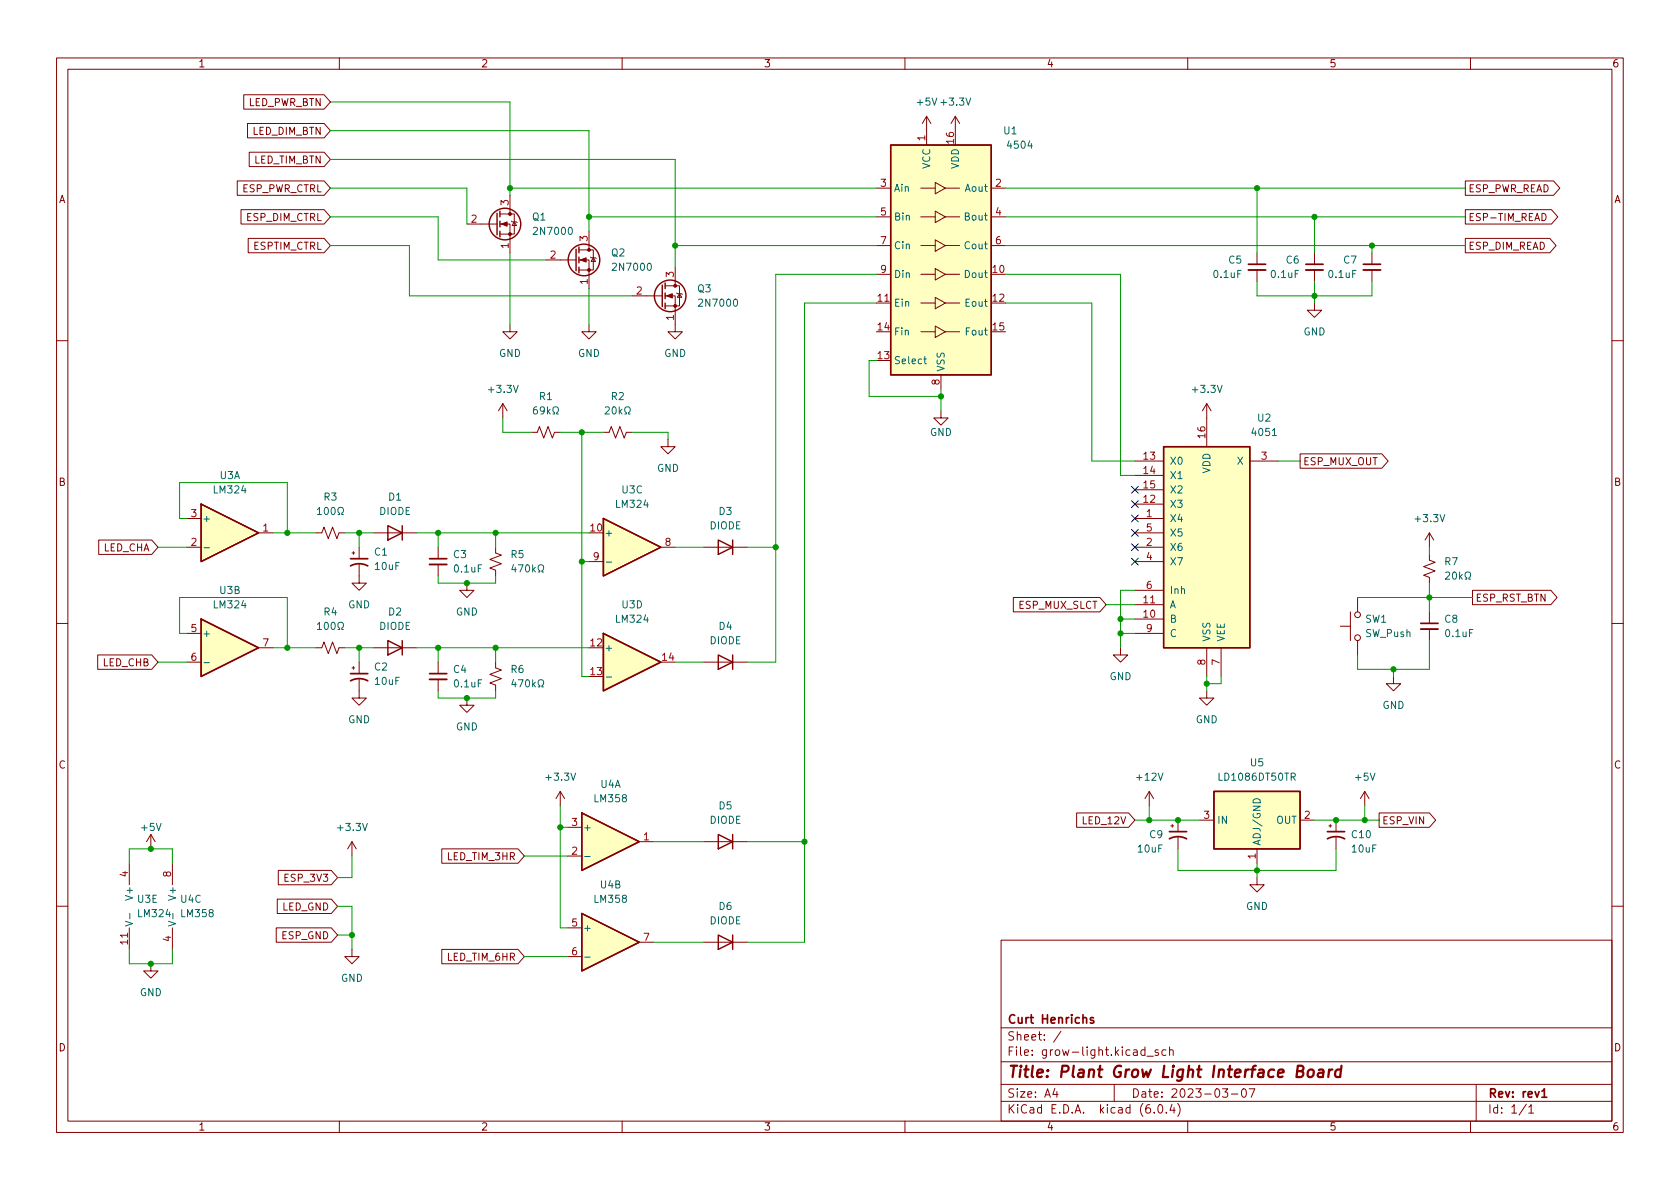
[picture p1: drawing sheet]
<svg xmlns="http://www.w3.org/2000/svg" width="297mm" height="210mm" viewBox="0 0 297 210" stroke-linecap="round" stroke-linejoin="round" font-family="sans-serif">
<g fill="none" stroke="#840000" stroke-width=".18">
<path d="M10 10.2h277v190.1h-277zM12 12.2h273v186.1h-273zM43.1 16.8h14.2l1.1 1.2-1.1 1.3h-14.2zM60 10.2v2M110 10.2v2M160 10.2v2M210 10.2v2M260 10.2v2M41.9 32h15.4l1.1 1.3-1.1 1.2h-15.4zM42.6 37.1h14.7l1.1 1.2-1.1 1.3h-14.7zM43.8 21.8h13.5l1.1 1.3-1.1 1.3h-13.5zM44.1 26.9h13.2l1.1 1.3-1.1 1.3h-13.2z"/>
<path d="M82.5 39.6h5.4M88.4 39.6h1.8v5.1M88.4 37.8h2.5v3.6h-2.5M90.2 34.5v3.3M90.4 39.1l.2 .1h.7l.1 .2M90.9 39.2l.4 .7h-.7zM154.9 38.3h2.6M154.9 33.3h2.6M162.8 38.3h2.6M162.8 33.3h2.6M163.8 20.6v5M163.8 20.6l-.7 1.2"/>
<path d="M163.8 20.6l.8 1.2M165.4 37.3l1.7 1-1.7 1.1zM165.4 32.3l1.7 1-1.7 1zM167.1 38.3h2.6M167.1 33.3h2.6M168.9 20.6l-.8 1.2M168.9 20.6v2.5M168.9 20.6l.8 1.2M175.3 38.3h2.5M175.3 33.3h2.5M259.1 37.1h15.2l1.1 1.2-1.1 1.3h-15.2zM259.1 32h15.6l1.1 1.3-1.1 1.2h-15.6z"/>
<path d="M272.6 37.7a.64 .64 0 0 1 .8 .7 .64 .64 0 0 1-.8 .6zM43.9 42.2h13.4l1.1 1.2-1.1 1.3h-13.4zM90.2 57.4v1.3h1.2l-1.2 1.2-1.3-1.2h1.3M96.5 46h5.4M102.4 46h1.7v5M102.4 44.2h2.5v3.5h-2.5M104.1 57.4v1.3h1.3l-1.3 1.2-1.2-1.2h1.2M104.1 40.9v3.3M104.4 45.5l.1 .1h.8l.1 .1M104.9 45.6l.4 .6h-.8zM111.8 52.3h5.3M117.6 52.3h1.8v6.4h1.2l-1.2 1.2-1.3-1.2h1.3"/>
<path d="M117.6 50.5h2.5v3.6h-2.5M119.4 47.2v3.3M119.6 51.8l.2 .1h.7l.1 .2M120.1 51.9l.4 .7h-.7zM154.9 53.6h2.6M154.9 48.5h2.6M154.9 43.4h2.6M162.8 58.7h2.6M162.8 53.6h2.6M162.8 48.5h2.6M162.8 43.4h2.6M165.4 57.7l1.7 1-1.7 1z"/>
<path d="M165.4 52.6l1.7 1-1.7 1zM165.4 47.5l1.7 1-1.7 1zM165.4 42.4l1.7 1-1.7 1zM167.1 58.7h2.6M167.1 53.6h2.6M167.1 48.5h2.6M167.1 43.4h2.6M175.3 43.4h2.5M222.2 44.7v2M222.2 47.7v2.1M232.4 53.6v1.3h1.3l-1.3 1.2-1.3-1.2h1.3M232.4 44.7v2"/>
<path d="M232.4 47.7v2.1M242.6 44.7v2M242.6 47.7v2.1M259.1 42.2h14.9l1.1 1.2-1.1 1.3h-14.9zM10 60.2h2M88.9 71.4l-.8 1.2M88.9 71.4v2.5M88.9 71.4l.8 1.2M94 76.4h1l.4-1 .7 2.1 .8-2.1 .8 2.1 .3-1.1h1.1M106.7 76.4h1l.4-1 .7 2.1 .8-2.1 .8 2.1 .3-1.1h1.1M118.1 77.7v1.3h1.3l-1.3 1.3-1.3-1.3h1.3M166.4 72.6v1.3h1.2l-1.2 1.3-1.3-1.3h1.3"/>
<path d="M166.4 66.3v2.5M213.4 71.4l-.8 1.2M213.4 71.4v7.6M213.4 71.4l.7 1.2M285 60.2h2M17.5 95.5h9.3l1.1 1.3-1.1 1.2h-9.3zM33 96.8h2.6M33 91.7h2.6M45.7 94.2h2.6M55.9 94.2h1l.4-1 .7 2 .8-2 .8 2 .3-1h1.1M62.2 97.8h.5M62.5 97.5v.5"/>
<path d="M63.5 99.8v3.3h1.3l-1.3 1.3-1.3-1.3h1.3M63.5 96.8v2M66 94.2h7.7M77.5 96.8v2M77.5 99.8v2M87.6 96.8v1l1 .4-2 .7 2 .8-2 .8 1 .3v1M104.1 99.3h2.6M116.8 96.8h2.6M124.5 96.8h7.6M200.7 96.8h5M200.7 94.2h5M200.7 91.7h5"/>
<path d="M200.7 99.3h5M200.7 89.1h5M200.7 81.5h5M200.7 84.1h5M200.7 86.6h5M221 81.5h5.1M229.9 80.3h14.4l1.1 1.2-1.1 1.3h-14.4zM252.7 98v1.1l1 .3-2 .8 2 .8-2 .7 1 .4v1M252.7 94.2l-.7 1.3M252.7 94.2v2.6M252.7 94.2l.8 1.3M10 110.2h2"/>
<path d="M17.3 115.8h9.5l1.1 1.3-1.1 1.3h-9.5zM33 112h2.6M33 117.1h2.6M45.7 114.5h2.6M55.9 114.5h1l.4-1 .7 2.1 .8-2.1 .8 2.1 .3-1.1h1.1M62.2 118.1h.5M62.5 117.9v.5M63.5 117.1v2M66 114.5h7.7M77.5 117.1v2M82.5 103.1v1.3h1.3l-1.3 1.3-1.2-1.3h1.2M87.6 117.1v1l1 .4-2 .7 2 .8-2 .8 1 .4v1"/>
<path d="M124.5 117.1h7.6M179.2 105.7h15.3l1.1 1.2-1.1 1.3h-15.3zM198.1 114.5v1.3h1.3l-1.3 1.3-1.3-1.3h1.3M200.7 112h5M200.7 109.5h5M200.7 106.9h5M200.7 104.4h5M213.4 114.5v5.1M215.9 114.5v5.1M237 110.7h1.8M238.8 108.2v5.1M240 105.7v2.5"/>
<path d="M240 113.3v2.5M246.4 119.6v1.3h1.2l-1.2 1.3-1.3-1.3h1.3M252.7 108.2v2M252.7 111.2v2.1M260.3 104.4h13.9l1.1 1.3-1.1 1.2h-13.9zM285 110.2h2M63.5 120.1v3.3h1.3l-1.3 1.3-1.3-1.3h1.3M77.5 120.1v2.1M82.5 123.4v1.3h1.3l-1.3 1.3-1.2-1.3h1.2M99.1 139.9l-.8 1.3M99.1 139.9v2.6M99.1 139.9l.7 1.3"/>
<path d="M203.2 139.9l-.8 1.3M203.2 139.9v2.6M203.2 139.9l.8 1.3M213.4 122.2v1.2h1.2l-1.2 1.3-1.3-1.3h1.3M241.3 139.9l-.8 1.3M241.3 139.9v2.6M241.3 139.9l.8 1.3M22.9 152.6v3.9M26.7 147.6l-.8 1.2M26.7 147.6v2.5M26.7 147.6l.7 1.2M30.5 152.6v3.9"/>
<path d="M49 159h9.6l1.1 1.3-1.1 1.2h-9.6zM49.2 153.9h9.4l1.1 1.3-1.1 1.3h-9.4zM62.2 148.8l-.7 1.3M62.2 148.8v2.6M62.2 148.8l.8 1.3M78.1 150.1h13.5l1.1 1.3-1.1 1.2h-13.5zM100.3 151.4h2.6M100.3 146.3h2.6M113 148.8h2.6M124.5 148.8h7.6M190.4 143.8h9.1l1.2 1.2-1.2 1.3h-9.1zM207 146h.5"/>
<path d="M207.3 145.8v.5M208.3 145v2.1M208.3 148.1v2M212.1 145h2.5M222.2 155.2v1.3h1.3l-1.3 1.2-1.2-1.2h1.2M222.2 150.1v2.5M229.9 145h2.5M234.9 146h.6M235.2 145.8v.5M236.2 145v2.1M236.2 148.1v2M243.8 143.8h8.9l1.1 1.2-1.1 1.3h-8.9z"/>
<path d="M10 160.2h2M22.9 164.1v3.8M26.7 170.4v1.3h1.2l-1.2 1.3-1.3-1.3h1.3M30.5 164.1v3.8M48.8 164.1h9.8l1.1 1.2-1.1 1.3h-9.8zM62.2 167.9v1.3h1.3l-1.3 1.2-1.2-1.2h1.2M78.1 167.9h13.5l1.1 1.3-1.1 1.2h-13.5zM100.3 164.1h2.6M100.3 169.2h2.6M113 166.6h2.6M124.5 166.6h7.6M177 166.3h108v32h-108z"/>
<path d="M285 160.2h2M60 198.3v2M110 198.3v2M160 198.3v2M177 194.8h108M177 191.8h108M177 187.8h108M177 181.8h108M186.5 192.5l-.4 1h1M186.9 193v1M187.6 182.4l-1.3 1.9M197 191.8v3"/>
<path d="M202.4 185.7l-.4-.1-.3 .3v.4l.2 .3h.5M202.4 185.1v1.5M202.8 186.8h1.1M204.1 196.7v.1M204.8 185.7l-.4-.1-.2 .2 .1 .3 .5 .1v.4h-.6M204.9 195.4l.2-.1a.81 .81 0 0 1 .6 .7 .81 .81 0 0 1-.3 .8h-.2a.81 .81 0 0 1-.6-.6 .81 .81 0 0 1 .3-.8zM206.1 185.7l-.4-.1-.3 .3v.4l.2 .3h.5M206.2 196.7v.1M206.8 185.8l.2-.2 .4 .1v.9M206.8 185.1v1.5M207.2 195.3l-.3 1h.9M207.6 195.8v1"/>
<path d="M208.2 195.1a1.72 1.72 0 0 1 0 2.3M210 198.3v2M216.1 192.5h1l-.5 .6 .4 .1v.7l-.2 .1h-.4l-.3-.1M217.7 193.5h1.2M219.7 192.6l.2-.1a.81 .81 0 0 1 .5 .7 .81 .81 0 0 1-.3 .8h-.1a.81 .81 0 0 1-.6-.6 .81 .81 0 0 1 .3-.8zM220.9 192.5h1l-.7 1.5M260 198.3v2M261 191.8v6.5M269.9 195.3l-1.3 1.9M270.3 195.8l.4-.5v1.5M270.3 196.8h.9"/>
<circle cx="240" cy="112.8" r=".51"/>
<circle cx="240" cy="108.7" r=".51"/>
</g>
<g fill="none" stroke="#840000" stroke-width=".3">
<path d="M220.7 46.7h3.1M230.9 46.7h3M241 46.7h3.1M62 98.8h3M75.9 98.8h3.1M62 119.1h3M62 100.1a3.2 3.2 0 0 1 3 0M75.9 119.1h3.1M251.2 110.2h3.1M62 120.4a3.2 3.2 0 0 1 3 0M206.8 147.1h3M206.8 148.3a3.2 3.2 0 0 1 3 0"/>
<path d="M234.7 147.1h3M234.7 148.3a3.2 3.2 0 0 1 3 0M193.3 180l-.3-.1-.2 .2v.3l.5 .1v.4h-.5M272.6 193l.5-.5v1.5M272.6 194h.9"/>
</g>
<path d="M229.4 189.4l.8-.1a.46 .46 0 0 0 .3-.4 .46 .46 0 0 0-.4-.4h-.6l-.3 2h.8a.53 .53 0 0 0 .4-.5 .53 .53 0 0 0-.4-.6M231.4 189.3a.52 .52 0 0 1 .5-.2 .52 .52 0 0 1 .4 .4l-.1 .6a.55 .55 0 0 1-.5 .4 .55 .55 0 0 1-.5-.4zM233.2 189.2l.2-.1 .6 .1-.1 1.3M234 189.6l-.7 .1a.4 .4 0 0 0-.3 .3 .4 .4 0 0 0 .2 .5l.7-.1M235 189.1l-.2 1.4M235.6 189.1l-.4 .1-.2 .3M237.1 189.2a.66 .66 0 0 0-1 .3l-.1 .6 .2 .3 .2 .1 .6-.1M237.2 188.5l-.3 2" fill="none" stroke="#840000" stroke-width=".4"/>
<g fill="none" stroke="#840000" stroke-width=".25">
<path d="M87.9 37.7v3.8M88.4 37.3v1M88.4 39.1v1M157.5 25.6h17.8v40.7h-17.8zM88.4 40.9v1M101.9 44.1v3.8M102.4 43.7v1M102.4 45.5v1M102.4 47.2v1.1M117.1 50.4v3.8M117.6 50v1M117.6 51.8v1"/>
<path d="M117.6 53.6v1M205.7 79h15.3v35.5h-15.3zM35.6 89.1l10.1 5.1-10.1 5.1zM68.6 93l2.5 1.2-2.5 1.3zM71.1 93v2.5M106.7 91.7l10.1 5.1-10.1 5zM127 95.5l2.5 1.3-2.5 1.2zM129.5 95.5v2.5M35.6 109.5l10.1 5-10.1 5.1zM68.6 113.3l2.5 1.2-2.5 1.3zM71.1 113.3v2.5M106.7 112l10.1 5.1-10.1 5.1z"/>
<path d="M127 115.8l2.5 1.3-2.5 1.3zM129.5 115.8v2.6M214.6 139.9h15.3v10.2h-15.3zM102.9 143.8l10.1 5-10.1 5.1zM127 147.6l2.5 1.2-2.5 1.3zM129.5 147.6v2.5M102.9 161.5l10.1 5.1-10.1 5.1zM127 165.3l2.5 1.3-2.5 1.3zM129.5 165.3v2.6"/>
<circle cx="89.3" cy="39.6" r="2.79"/>
<circle cx="103.3" cy="46" r="2.79"/>
<circle cx="118.5" cy="52.3" r="2.79"/>
</g>
<g fill="none" stroke="#006464" stroke-width=".18">
<path d="M94.9 71.9l-.3 .1a.85 .85 0 0 0 0 1.2l.4-.1v-.4l-.2-.3-.4 .1-.1 .2M96.2 72.5l-.2 .2h-.4l-.1-.2 .1-.5 .4-.1 .2 .2a.84 .84 0 0 1-.3 1.1h-.3M96.8 71.9v1.3M96.9 72.7l.4 .5M97.3 72.4l-.5 .4M97.8 73.2h.3v-.2a.54 .54 0 0 1-.3-.8 .54 .54 0 0 1 .7-.2 .58 .58 0 0 1-.1 1v.2h.3M107 72.1l.5-.2 .2 .4-.7 .9h.7M108.3 72.1l.2-.2a.68 .68 0 0 1 .5 .7 .68 .68 0 0 1-.5 .6l-.2-.1-.1-.4zM109.5 71.9v1.3M109.6 72.7l.4 .5M110 72.4l-.5 .4M110.5 73.2h.3v-.2a.54 .54 0 0 1-.3-.8 .54 .54 0 0 1 .7-.2 .58 .58 0 0 1-.1 1v.2h.3"/>
<path d="M163.3 63.5h.5M163.5 63.1v1l.3 .2M36.1 96.9h.9M56.1 90.1l.4-.4v1.3M56.1 91h.7M57.5 89.8l.1-.1a.68 .68 0 0 1 .5 .7 .68 .68 0 0 1-.5 .6l-.1-.1-.2-.4zM58.7 89.8l.1-.1a.68 .68 0 0 1 .5 .7 .68 .68 0 0 1-.5 .6l-.1-.1-.2-.4zM59.8 91h.3v-.2a.54 .54 0 0 1-.3-.8 .54 .54 0 0 1 .7-.2 .58 .58 0 0 1-.1 1v.2h.3M90.8 99.8l-.3 .9h.8M91.6 99.9h.9l-.6 1.3M94.2 99.9v1.3M107.2 99.4h1"/>
<path d="M36.1 117.2h.9M56.1 110.4l.4-.4v1.3M56.1 111.3h.7M57.5 110.2l.1-.2a.68 .68 0 0 1 .5 .7 .68 .68 0 0 1-.5 .6l-.1-.1-.2-.4zM58.7 110.2l.1-.2a.68 .68 0 0 1 .5 .7 .68 .68 0 0 1-.5 .6l-.1-.1-.2-.4zM59.8 111.3h.3v-.2a.54 .54 0 0 1-.3-.8 .54 .54 0 0 1 .7-.2 .58 .58 0 0 1-.1 1v.2h.3M91.1 100.3v.9M93 100l.2-.1a.68 .68 0 0 1 .5 .6 .68 .68 0 0 1-.5 .7l-.2-.2-.1-.3zM94.3 100.7l.4 .5M94.7 100.3l-.5 .5M95.1 101.2h.4v-.3a.54 .54 0 0 1-.3-.7 .54 .54 0 0 1 .7-.3 .58 .58 0 0 1-.1 1v.3h.3M107.2 119.7h1"/>
<path d="M255.6 101.3l.5-.1 .2 .3-.8 .9h.8M256.9 101.3l.2-.1a.68 .68 0 0 1 .4 .6 .68 .68 0 0 1-.4 .6l-.2-.1-.1-.4zM258.1 101.2v1.2M258.2 101.9l.4 .5M258.6 101.6l-.5 .5M259 102.4h.3v-.2a.54 .54 0 0 1-.2-.8 .54 .54 0 0 1 .7-.2 .58 .58 0 0 1-.1 1v.2h.3M90.8 120.1l-.3 .9h.8M91.1 120.6v.9M91.6 120.2h.9l-.6 1.3M93.1 120.3l.1-.1a.68 .68 0 0 1 .5 .6 .68 .68 0 0 1-.5 .7 .84 .84 0 0 1-.1-1.2zM94.2 120.2v1.3M94.3 121l.4 .5"/>
<path d="M94.7 120.6l-.5 .5M95.1 121.5h.4v-.3a.54 .54 0 0 1-.3-.7 .54 .54 0 0 1 .7-.2 .58 .58 0 0 1-.1 .9v.3h.3M103.4 151.5h.9M221.6 141.5a.68 .68 0 0 1 .8-.2 .68 .68 0 0 1 .4 .7h-1.2zM22.2 162.9l1.2 .4-1.2 .5M23 161.5v1M29.8 162.9l1.3 .4-1.3 .5M30.6 161.5v1M103.4 169.2h.9"/>
</g>
<path d="M220.7 47.7h3.1M230.9 47.7h3M241 47.7h3.1M75.9 99.8h3.1M251.2 111.2h3.1M75.9 120.1h3.1" fill="none" stroke="#840000" stroke-width=".33"/>
<g fill="#ffffc2" stroke="#ffffc2" stroke-width=".18">
<path d="M157.5 25.6h17.8v40.7h-17.8z"/>
<path d="M35.6 109.5l10.1 5-10.1 5.1z"/>
<path d="M35.6 89.1l10.1 5.1-10.1 5.1z"/>
<path d="M214.6 139.9h15.3v10.2h-15.3z"/>
<path d="M102.9 161.5l10.1 5.1-10.1 5.1z"/>
<path d="M106.7 91.7l10.1 5.1-10.1 5z"/>
<path d="M102.9 143.8l10.1 5-10.1 5.1z"/>
<path d="M106.7 112l10.1 5.1-10.1 5.1z"/>
<path d="M205.7 79h15.3v35.5h-15.3z"/>
</g>
<g fill="#840000" stroke="#840000" stroke-width=".18">
<path d="M88.6 39.6l1.1-.4v.8z"/>
<path d="M117.9 52.3l1-.4v.8z"/>
<path d="M102.6 46l1-.4v.7z"/>
<circle cx="90.2" cy="41.4" r=".25"/>
<circle cx="90.2" cy="37.8" r=".25"/>
<circle cx="119.4" cy="54.1" r=".25"/>
<circle cx="119.4" cy="50.5" r=".25"/>
<circle cx="104.1" cy="47.7" r=".25"/>
<circle cx="104.1" cy="44.2" r=".25"/>
</g>
<g fill="none" stroke="#009600" stroke-width=".18">
<path d="M58.4 18h31.8v16.5M58.4 38.3h19.1v7.7h19M58.4 23.1h45.7v17.8M58.4 28.2h61v19M58.4 33.3h24.1v6.3M90.2 33.3h64.7M104.1 38.3h50.8M177.8 38.3h81.3M177.8 33.3h81.3M222.2 33.3v11.4M232.4 38.3v6.4M58.4 43.4h14v8.9h39.4"/>
<path d="M90.2 44.7v12.7M104.1 51v6.4M119.4 43.4h35.5M154.9 48.5h-17.7v68.6h-5.1M154.9 53.6h-12.7v113h-10.1M177.8 48.5h20.3v35.6h2.6M177.8 53.6h15.2v27.9h7.7M177.8 43.4h81.3M222.2 49.8v2.5h20.4v-2.5M232.4 49.8v3.8M242.6 43.4v1.3M88.9 73.9v2.5h5.1"/>
<path d="M99.1 76.4h7.6M102.9 76.4v43.2h1.2M111.8 76.4h6.3v1.3M154.9 63.7h-1.2v6.4h12.7M166.4 68.8v3.8M27.9 96.8h5.1M33 91.7h-1.3v-6.4h19.1v8.9M48.3 94.2h7.6M61 94.2h5M63.5 94.2v2.6M73.7 94.2h30.4M77.5 94.2v2.6"/>
<path d="M87.6 94.2v2.6M102.9 99.3h1.2M119.4 96.8h5.1M132.1 96.8h5.1M226.1 81.5h3.8M252.7 96.8v1.2M27.9 117.1h5.1M33 112h-1.3v-6.3h19.1v8.8M48.3 114.5h7.6M61 114.5h5M63.5 114.5v2.6M73.7 114.5h30.4"/>
<path d="M77.5 101.8v1.3h10.1v-1.3M77.5 114.5v2.6M87.6 114.5v2.6M119.4 117.1h5.1M195.6 106.9h5.1M198.1 112h2.6M198.1 109.5h2.6M200.7 104.4h-2.6v10.1M213.4 119.6v2.6M215.9 119.6v1.3h-2.5M240 105.7h20.3M246.4 118.4v1.2"/>
<path d="M252.7 103.1v5.1M252.7 113.3v5.1h-12.7v-2.6M77.5 122.2v1.2h10.1v-1.2M22.9 152.6v-2.5h7.6v2.5M62.2 151.4v3.8h-2.5M92.7 151.4h7.6M99.1 142.5v21.6h1.2M99.1 146.3h1.2M115.6 148.8h8.9M132.1 148.8h10.1M200.7 145h11.4M203.2 142.5v2.5"/>
<path d="M208.3 150.1v3.8h27.9v-3.8M222.2 152.6v2.6M232.4 145h11.4M241.3 142.5v2.5M22.9 167.9v2.5h7.6v-2.5M59.7 160.3h2.5v7.6M59.7 165.3h2.5M92.7 169.2h7.6M115.6 166.6h8.9"/>
</g>
<path d="M200.1 98.7l1.2 1.2M200.1 86l1.2 1.2M200.1 93.6l1.2 1.2M200.1 96.2l1.2 1.2M200.1 91.1l1.2 1.2M200.1 88.5l1.2 1.3M201.3 98.7l-1.2 1.2M201.3 86l-1.2 1.2M201.3 93.6l-1.2 1.2M201.3 96.2l-1.2 1.2M201.3 91.1l-1.2 1.2M201.3 88.5l-1.2 1.3" fill="none" stroke="#000084" stroke-width=".18"/>
<g fill="#009600" stroke="#009600" stroke-width=".18">
<circle cx="63.5" cy="114.5" r=".46"/>
<circle cx="50.8" cy="94.2" r=".46"/>
<circle cx="63.5" cy="94.2" r=".46"/>
<circle cx="104.1" cy="38.3" r=".46"/>
<circle cx="119.4" cy="43.4" r=".46"/>
<circle cx="90.2" cy="33.3" r=".46"/>
<circle cx="102.9" cy="76.4" r=".46"/>
<circle cx="87.6" cy="94.2" r=".46"/>
<circle cx="102.9" cy="99.3" r=".46"/>
<circle cx="137.2" cy="96.8" r=".46"/>
<circle cx="77.5" cy="94.2" r=".46"/>
<circle cx="50.8" cy="114.5" r=".46"/>
<circle cx="26.7" cy="150.1" r=".46"/>
<circle cx="26.7" cy="170.4" r=".46"/>
<circle cx="62.2" cy="165.3" r=".46"/>
<circle cx="99.1" cy="146.3" r=".46"/>
<circle cx="142.2" cy="148.8" r=".46"/>
<circle cx="82.5" cy="103.1" r=".46"/>
<circle cx="82.5" cy="123.4" r=".46"/>
<circle cx="77.5" cy="114.5" r=".46"/>
<circle cx="87.6" cy="114.5" r=".46"/>
<circle cx="198.1" cy="109.5" r=".46"/>
<circle cx="198.1" cy="112" r=".46"/>
<circle cx="252.7" cy="105.7" r=".46"/>
<circle cx="246.4" cy="118.4" r=".46"/>
<circle cx="222.2" cy="33.3" r=".46"/>
<circle cx="232.4" cy="38.3" r=".46"/>
<circle cx="242.6" cy="43.4" r=".46"/>
<circle cx="232.4" cy="52.3" r=".46"/>
<circle cx="166.4" cy="70.1" r=".46"/>
<circle cx="213.4" cy="120.9" r=".46"/>
<circle cx="222.2" cy="153.9" r=".46"/>
<circle cx="208.3" cy="145" r=".46"/>
<circle cx="203.2" cy="145" r=".46"/>
<circle cx="241.3" cy="145" r=".46"/>
<circle cx="236.2" cy="145" r=".46"/>
</g>
<text font-size="2.8" fill="#840000" x="178" y="190.6">Title: Plant Grow Light Interface Board</text>
<g font-size="2.1" fill="#840000">
<text x="178" y="184">Sheet: /</text>
<text x="178" y="181">Curt Henrichs</text>
<text x="178" y="186.7">File: grow-light.kicad_sch</text>
<text x="178" y="196.9">KiCad E.D.A. kicad (6.0.4)</text>
<text x="178" y="194.1">Size: A4</text>
<text x="200" y="194.1">Date: 2023-03-07</text>
<text x="263" y="194.1">Rev: rev1</text>
<text x="263" y="196.9">Id: 1/1</text>
</g>
<g font-size="1.8" fill="#840000">
<text x="35" y="11.9">1</text>
<text x="85" y="11.9">2</text>
<text x="135" y="11.9">3</text>
<text x="185" y="11.9">4</text>
<text x="235" y="11.9">5</text>
<text x="285" y="11.9">6</text>
<text x="43.7" y="18.8">LED_PWR_BTN</text>
<text x="44.6" y="23.8">LED_DIM_BTN</text>
<text x="44.8" y="28.9">LED_TIM_BTN</text>
<text x="10.3" y="35.9">A</text>
<text x="42.6" y="34">ESP_PWR_CTRL</text>
<text x="259.6" y="34">ESP_PWR_READ</text>
<text x="285.3" y="35.9">A</text>
<text x="43.5" y="39.1">ESP_DIM_CTRL</text>
<text x="259.6" y="39.1">ESP-TIM_READ</text>
<text x="44.7" y="44.2">ESPTIM_CTRL</text>
<text x="259.6" y="44.2">ESP_DIM_READ</text>
<text x="230.3" y="82.3">ESP_MUX_OUT</text>
<text x="10.3" y="85.9">B</text>
<text x="285.3" y="85.9">B</text>
<text x="18.2" y="97.5">LED_CHA</text>
<text x="180.1" y="107.7">ESP_MUX_SLCT</text>
<text x="260.8" y="106.4">ESP_RST_BTN</text>
<text x="18.2" y="117.8">LED_CHB</text>
<text x="10.3" y="135.9">C</text>
<text x="285.3" y="135.9">C</text>
<text x="191.6" y="145.8">LED_12V</text>
<text x="244.3" y="145.8">ESP_VIN</text>
<text x="50.6" y="155.9">ESP_3V3</text>
<text x="79.2" y="152.1">LED_TIM_3HR</text>
<text x="49.8" y="161">LED_GND</text>
<text x="49.8" y="166.1">ESP_GND</text>
<text x="79.2" y="169.9">LED_TIM_6HR</text>
<text x="10.3" y="185.9">D</text>
<text x="285.3" y="185.9">D</text>
<text x="35" y="199.9">1</text>
<text x="85" y="199.9">2</text>
<text x="135" y="199.9">3</text>
<text x="185" y="199.9">4</text>
<text x="235" y="199.9">5</text>
<text x="285" y="199.9">6</text>
</g>
<g font-size="1.8" fill="#006464">
<text x="162.2" y="18.7">+5V +3.3V</text>
<text x="177.5" y="23.7">U1</text>
<text x="164.5" y="29.9" transform="rotate(-90 164.5 29.9)">VCC</text>
<text x="169.5" y="29.9" transform="rotate(-90 169.5 29.9)">VDD</text>
<text x="178.3" y="26.3">4504</text>
<text x="158" y="33.9">Ain</text>
<text x="170.7" y="33.9">Aout</text>
<text x="94.1" y="39">Q1</text>
<text x="94.7" y="41.5">2N7000</text>
<text x="158" y="39">Bin</text>
<text x="170.7" y="39">Bout</text>
<text x="108.1" y="45.3">Q2</text>
<text x="108.6" y="47.9">2N7000</text>
<text x="158" y="44.1">Cin</text>
<text x="170.7" y="44.1">Cout</text>
<text x="217.3" y="46.6">C5</text>
<text x="227.4" y="46.6">C6</text>
<text x="237.6" y="46.6">C7</text>
<text x="123.4" y="51.7">Q3</text>
<text x="158" y="49.1">Din</text>
<text x="170.7" y="49.1">Dout</text>
<text x="214.7" y="49.1">0.1uF</text>
<text x="224.8" y="49.1">0.1uF</text>
<text x="235" y="49.1">0.1uF</text>
<text x="123.9" y="54.2">2N7000</text>
<text x="158" y="54.2">Ein</text>
<text x="158" y="59.3">Fin</text>
<text x="170.8" y="54.2">Eout</text>
<text x="170.9" y="59.3">Fout</text>
<text x="230.4" y="59.3">GND</text>
<text x="88.2" y="63.1">GND</text>
<text x="102.2" y="63.1">GND</text>
<text x="117.4" y="63.1">GND</text>
<text x="158" y="64.4">Select</text>
<text x="167" y="65.8" transform="rotate(-90 167 65.8)">VSS</text>
<text x="86.6" y="69.5">+3.3V</text>
<text x="95.4" y="70.7">R1</text>
<text x="108.1" y="70.7">R2</text>
<text x="211" y="69.5">+3.3V</text>
<text x="164.4" y="77.1">GND</text>
<text x="221.6" y="77.1">4051</text>
<text x="222.4" y="74.5">U2</text>
<text x="116.1" y="83.4">GND</text>
<text x="206.8" y="82.2">X0</text>
<text x="214" y="83.7" transform="rotate(-90 214 83.7)">VDD</text>
<text x="218.8" y="82.2">X</text>
<text x="37.9" y="87.2">LM324</text>
<text x="38.9" y="84.7">U3A</text>
<text x="57.3" y="88.5">R3</text>
<text x="68.7" y="88.5">D1</text>
<text x="109" y="89.8">LM324</text>
<text x="110" y="87.2">U3C</text>
<text x="206.8" y="89.8">X3</text>
<text x="206.8" y="84.7">X1</text>
<text x="206.8" y="87.2">X2</text>
<text x="35.7" y="92.3">+</text>
<text x="67" y="91.1">DIODE</text>
<text x="106.8" y="94.9">+</text>
<text x="125.5" y="93.6">DIODE</text>
<text x="127.1" y="91.1">D3</text>
<text x="206.8" y="92.3">X4</text>
<text x="206.8" y="94.9">X5</text>
<text x="250.4" y="92.3">+3.3V</text>
<text x="66.2" y="98.2">C1</text>
<text x="66.4" y="100.8">10uF</text>
<text x="80.2" y="98.7">C3</text>
<text x="80.4" y="101.2">0.1uF</text>
<text x="90.4" y="98.7">R5</text>
<text x="206.8" y="97.4">X6</text>
<text x="206.8" y="99.9">X7</text>
<text x="255.5" y="99.9">R7</text>
<text x="37.9" y="107.6">LM324</text>
<text x="38.9" y="105">U3B</text>
<text x="61.5" y="107.6">GND</text>
<text x="110" y="107.6">U3D</text>
<text x="206.8" y="107.6">A</text>
<text x="206.8" y="105">Inh</text>
<text x="35.7" y="112.6">+</text>
<text x="57.3" y="108.8">R4</text>
<text x="67" y="111.4">DIODE</text>
<text x="68.7" y="108.8">D2</text>
<text x="80.6" y="108.8">GND</text>
<text x="109" y="110.1">LM324</text>
<text x="125.5" y="113.9">DIODE</text>
<text x="127.1" y="111.4">D4</text>
<text x="206.8" y="110.1">B</text>
<text x="206.8" y="112.6">C</text>
<text x="214" y="113.5" transform="rotate(-90 214 113.5)">VSS</text>
<text x="216.5" y="113.5" transform="rotate(-90 216.5 113.5)">VEE</text>
<text x="241.4" y="110.1">SW1</text>
<text x="241.4" y="112.6">SW_Push</text>
<text x="255.5" y="110.1">C8</text>
<text x="255.7" y="112.6">0.1uF</text>
<text x="66.2" y="118.6">C2</text>
<text x="80.2" y="119">C4</text>
<text x="90.4" y="119">R6</text>
<text x="106.8" y="115.2">+</text>
<text x="66.4" y="121.1">10uF</text>
<text x="80.4" y="121.5">0.1uF</text>
<text x="196.2" y="120.3">GND</text>
<text x="244.4" y="125.3">GND</text>
<text x="61.5" y="127.9">GND</text>
<text x="80.6" y="129.2">GND</text>
<text x="211.4" y="127.9">GND</text>
<text x="221.1" y="135.5">U5</text>
<text x="96.7" y="138">+3.3V</text>
<text x="105.2" y="141.9">LM358</text>
<text x="106.2" y="139.3">U4A</text>
<text x="127.1" y="143.1">D5</text>
<text x="201.1" y="138">+12V</text>
<text x="215.8" y="138">LD1086DT50TR</text>
<text x="239.7" y="138">+5V</text>
<text x="25.1" y="146.9">+5V</text>
<text x="59.9" y="146.9">+3.3V</text>
<text x="103" y="146.9">+</text>
<text x="125.5" y="145.7">DIODE</text>
<text x="203.3" y="148.2">C9</text>
<text x="215.1" y="145.7">IN</text>
<text x="222.9" y="149.6" transform="rotate(-90 222.9 149.6)">ADJ/GND</text>
<text x="225.6" y="145.7">OUT</text>
<text x="239.1" y="148.2">C10</text>
<text x="201.3" y="150.7">10uF</text>
<text x="239.1" y="150.7">10uF</text>
<text x="23.5" y="158.8" transform="rotate(-90 23.5 158.8)">V+</text>
<text x="24.3" y="159.6">U3E</text>
<text x="31.1" y="158.8" transform="rotate(-90 31.1 158.8)">V+</text>
<text x="32" y="159.6">U4C</text>
<text x="105.2" y="159.6">LM358</text>
<text x="106.2" y="157.1">U4B</text>
<text x="127.1" y="160.9">D6</text>
<text x="220.3" y="160.9">GND</text>
<text x="24.5" y="162.2">LM324</text>
<text x="32.1" y="162.2">LM358</text>
<text x="103" y="164.7">+</text>
<text x="125.5" y="163.4">DIODE</text>
<text x="60.3" y="173.6">GND</text>
<text x="24.7" y="176.1">GND</text>
</g>
<g font-size="1.8" fill="#a90000">
<text x="163.6" y="24.9" transform="rotate(-90 163.6 24.9)">1</text>
<text x="168.7" y="25.4" transform="rotate(-90 168.7 25.4)">16</text>
<text x="155.7" y="33">3</text>
<text x="176" y="33">2</text>
<text x="83.3" y="39.4">2</text>
<text x="89.9" y="36.3" transform="rotate(-90 89.9 36.3)">3</text>
<text x="155.7" y="38.1">5</text>
<text x="176" y="38.1">4</text>
<text x="89.9" y="43.9" transform="rotate(-90 89.9 43.9)">1</text>
<text x="97.3" y="45.7">2</text>
<text x="103.9" y="42.7" transform="rotate(-90 103.9 42.7)">3</text>
<text x="155.7" y="43.2">7</text>
<text x="176" y="43.2">6</text>
<text x="103.9" y="50.3" transform="rotate(-90 103.9 50.3)">1</text>
<text x="112.5" y="52.1">2</text>
<text x="119.1" y="49" transform="rotate(-90 119.1 49)">3</text>
<text x="155.2" y="53.3">11</text>
<text x="155.7" y="48.3">9</text>
<text x="175.5" y="48.3">10</text>
<text x="175.5" y="53.3">12</text>
<text x="119.1" y="56.6" transform="rotate(-90 119.1 56.6)">1</text>
<text x="155.2" y="58.4">14</text>
<text x="175.5" y="58.4">15</text>
<text x="155.2" y="63.5">13</text>
<text x="166.1" y="68.1" transform="rotate(-90 166.1 68.1)">8</text>
<text x="213.1" y="77.4" transform="rotate(-90 213.1 77.4)">16</text>
<text x="202.2" y="81.3">13</text>
<text x="202.2" y="83.8">14</text>
<text x="223" y="81.3">3</text>
<text x="202.2" y="88.9">12</text>
<text x="202.2" y="86.4">15</text>
<text x="33.8" y="91.4">3</text>
<text x="46.5" y="94">1</text>
<text x="104.4" y="94">10</text>
<text x="202.7" y="91.4">1</text>
<text x="202.7" y="94">5</text>
<text x="33.8" y="96.5">2</text>
<text x="104.9" y="99.1">9</text>
<text x="117.6" y="96.5">8</text>
<text x="202.7" y="96.5">2</text>
<text x="202.7" y="99.1">4</text>
<text x="202.2" y="106.7">11</text>
<text x="202.7" y="104.1">6</text>
<text x="33.8" y="111.8">5</text>
<text x="202.2" y="109.2">10</text>
<text x="202.7" y="111.8">9</text>
<text x="33.8" y="116.8">6</text>
<text x="46.5" y="114.3">7</text>
<text x="104.4" y="114.3">12</text>
<text x="104.4" y="119.4">13</text>
<text x="117.1" y="116.8">14</text>
<text x="213.1" y="117.6" transform="rotate(-90 213.1 117.6)">8</text>
<text x="215.6" y="117.6" transform="rotate(-90 215.6 117.6)">7</text>
<text x="101.1" y="146">3</text>
<text x="113.8" y="148.6">1</text>
<text x="212.9" y="144.8">3</text>
<text x="230.6" y="144.8">2</text>
<text x="22.6" y="155" transform="rotate(-90 22.6 155)">4</text>
<text x="30.2" y="155" transform="rotate(-90 30.2 155)">8</text>
<text x="101.1" y="151.1">2</text>
<text x="222" y="151.9" transform="rotate(-90 222 151.9)">1</text>
<text x="22.6" y="167" transform="rotate(-90 22.6 167)">11</text>
<text x="30.2" y="166.5" transform="rotate(-90 30.2 166.5)">4</text>
<text x="101.1" y="163.8">5</text>
<text x="113.8" y="166.4">7</text>
<text x="101.1" y="168.9">6</text>
</g>
</svg>
